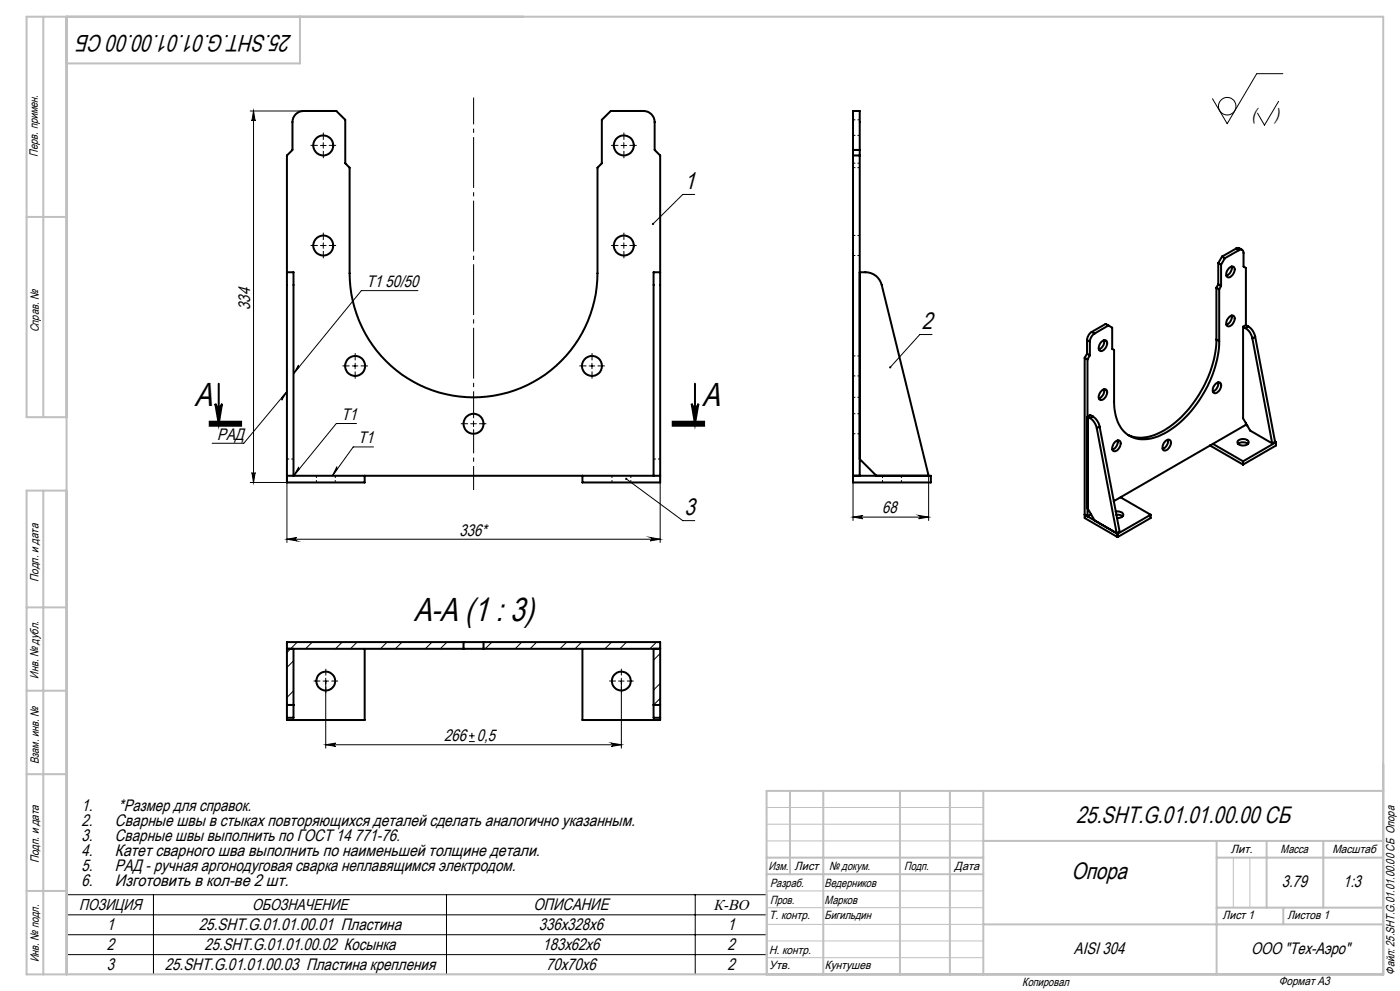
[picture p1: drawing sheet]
<svg xmlns="http://www.w3.org/2000/svg" width="420mm" height="297mm" viewBox="0 0 420 297" stroke-linecap="round" stroke-linejoin="round" font-family="sans-serif">
<g fill="none" stroke="#000" stroke-width=".3" stroke-dasharray="1.3 .6" stroke-dashoffset=".6" stroke-linecap="butt">
<path d="M255.9 35.9h2M255.9 48.9h2M255.9 50.2h2M257.9 40.6h-2M255.9 76.6h2M257.9 70.6h-2M255.9 112.7h2M255.9 119.1h2M257.9 106.7h-2M88.1 137.6h-2M198.1 137.6h-2M255.9 130h2"/>
<path d="M257.9 124h-2M94.9 142.6v2M100.6 144.6v-2M183.6 142.6v2M189.2 144.6v-2M264.8 142.6v2M270.4 144.6v-2"/>
</g>
<g fill="none" stroke="#000" stroke-width=".6">
<path d="M255.9 46.6h2M255.9 44.9h2M365.5 78.8l.8 .5M365.5 78.8v6.4M366.3 79.3v6.4M366.6 76.9l.9 .5M366.6 76.9l-1.1 1.9M367.5 77.4l-1.2 1.9M369.5 79.9a2.6 2.6 0 0 1-1.6 2.7M370.8 74.5l.8-.2 1 .6M370.8 74.5l.9 .5M370.8 74.5l-4.2 2.4"/>
<path d="M371.7 75a.86 .86 0 0 1 .9-.1 .86 .86 0 0 1 .5 .9v4.1l.7 .4v17.1M371.7 75l-4.2 2.4M86.1 81.6v63h23.3v-2M86.1 81.6h2v61M86.1 81.6v-35l1.6-1.7v-8.3a3.3 3.3 0 0 1 3.4-3.3h9.8l2.7 2.6v13l1.3 1.4v31.6a37.2 37.2 0 0 0 37.2 37.2 37.2 37.2 0 0 0 37.1-37.2v-31.6l1.4-1.4v-13l2.6-2.6h9.9a3.3 3.3 0 0 1 3.3 3.3v8.3l1.6 1.7v35M198 81.6h-1.9v61M198 81.6v63h-23.3v-2M257.9 81.6a5.5 5.5 0 0 1 6.3 3l14.4 58M327.5 99.5a3.2 3.2 0 0 0-1.4 2.4M327.5 99.5l.9 .5M328.4 100a3.2 3.2 0 0 0-1.4 2.4M332.5 97.5l1.2 .7v6.4l.5 .3v15.5a11.9 11.9 0 0 0 4 9.8 10.4 10.4 0 0 0 10.9-.2 34.8 34.8 0 0 0 16.6-25.7l.1-2.1"/>
<path d="M332.5 97.5l-4.1 2.5M332.5 97.5l-.8-.4-4.2 2.4M364.9 86.2l.9 .5M364.9 86.2v15.5M365.5 85.2l.8 .5M365.5 85.2l-.6 1M365.8 86.7v15.5M366.3 85.7l-.5 1M368.8 95a.93 .93 0 0 1 1.4-.3 .93 .93 0 0 1 .1 1.4 1.64 1.64 0 0 1-2.3 1.4 2.23 2.23 0 0 1 .8-2.5zM368.8 80.3a.93 .93 0 0 1 1.4-.3 .93 .93 0 0 1 .1 1.4 1.84 1.84 0 0 1-2.1 1.6 2.1 2.1 0 0 1 .6-2.7zM369.5 94.6a2.6 2.6 0 0 1-1.6 2.7M372.9 97.9v27.5l2.1 3.6 6.7 3.9"/>
<path d="M372.9 97.9l.8 .5M373.7 98.4a4.6 4.6 0 0 1 2 3M373.8 97.4l-.9 .5M373.8 97.4l.7 .5M374.5 97.9a4.6 4.6 0 0 1 2.1 3M374.5 97.9l-.8 .5M65.6 115v12M208.5 115v12M325.4 107.2v48.1l9.9 5.7M325.4 107.2l.8 .5M326.1 101.9l.9 .5M326.1 106l.9 .5"/>
<path d="M326.1 101.9v4.1M326.1 106l-.7 1.2M326.2 107.7v47.1M327 106.5l-.8 1.2M327 102.4v4.1M330.3 117.3a.97 .97 0 0 1 .9-.7 .97 .97 0 0 1 .9 .7 2.21 2.21 0 0 1-2.2 2.5 1.86 1.86 0 0 1 .4-2.5zM330.3 102.6a.99 .99 0 0 1 .9-.7 .99 .99 0 0 1 .9 .6 2.41 2.41 0 0 1-2 2.7 1.72 1.72 0 0 1 .2-2.6zM331.3 101.9a2.6 2.6 0 0 1-1.6 2.8M331.3 116.7a2.6 2.6 0 0 1-1.6 2.7M364.8 115a.94 .94 0 0 1 1.3-.2 .94 .94 0 0 1 .2 1.3 1.85 1.85 0 0 1-2.2 1.6 2.1 2.1 0 0 1 .7-2.7zM364.9 101.7a34.9 34.9 0 0 1-15.8 27.3 11.4 11.4 0 0 1-10.6 1.4M364.9 101.7l.9 .5"/>
<path d="M365.4 114.6a2.6 2.6 0 0 1-1.5 2.7M375.7 101.4l6 31.5M376.6 100.9l-.9 .5M376.6 100.9l5.9 31.5M257.9 137.6l5 5M327 125.3a4.7 4.7 0 0 1 2 3M327.8 124.8a4.7 4.7 0 0 1 2.1 3M327.8 124.8l-.7-.4-.9 .5 .8 .4M327.8 124.8l-.8 .5M329.9 127.8l6 31.5-.9 .5-6-31.5M329.9 127.8l-.9 .5M334.4 132.6a.98 .98 0 0 1 .9-.6 .98 .98 0 0 1 .9 .6 2.21 2.21 0 0 1-2.2 2.5 1.91 1.91 0 0 1 .4-2.5z"/>
<path d="M335.3 132a2.6 2.6 0 0 1-1.6 2.8M349.7 132.1a.9 .9 0 0 1 1.2-.3 .9 .9 0 0 1 .4 1.2 2.08 2.08 0 0 1-2.3 1.9 2.17 2.17 0 0 1 .7-2.8zM350.4 131.8a2.6 2.6 0 0 1-1.6 2.7M363 133.5h.1M363 133.5l9.9 5.7M363.9 133l9 5.3M371.4 132.1a2.19 2.19 0 0 1 3.2 .3 1.69 1.69 0 0 1-2.6 1l-.8-.7zM371.4 133a2.46 2.46 0 0 1 3 0M372.9 138.3v.9M373.8 127.3l.4 .3M373.8 126.8v.5M373.8 127.3l-39.7 22.9"/>
<path d="M382.5 132.4l.3 .1M382.5 132.4l-.8 .5M382.8 132.5v1l-9.9 5.7M382.8 132.5l-9.9 5.8M86.1 142.6h111.9M255.9 142.6h23.4v2h-23.4v-111.3h2v109.3M326.2 154.8l-.8-.5 9.9 5.7M326.2 152.3l2.2 3.7M327.3 154.1l-1.1 .7M334.7 153.3a1.59 1.59 0 0 1 2.2 1.2l-.5 .5-1.3 .3M334.9 154.3l1.3 .1 .6 .4M335.3 160v1"/>
<path d="M336.2 149l9 5.3M345.2 154.3l-9.9 5.7M345.2 154.3v1l-9.9 5.7M86.1 194.4h53M88.1 194.4v20.7h-2M139.1 192.4h6M139.1 194.4h6M139.1 192.4h-53v23.4h23.3v-21.4M139.1 192.4v2M145.1 192.4h52.9v23.4h-23.3v-21.4M145.1 194.4h52.9M145.1 192.4v2"/>
<path d="M196.1 194.4v20.7h1.9M86.1 211.3h2M196.1 211.3h1.9"/>
<circle cx="97" cy="43.6" r="3"/>
<circle cx="187.1" cy="43.6" r="3"/>
<circle cx="97" cy="73.6" r="2.99"/>
<circle cx="187.2" cy="73.6" r="2.99"/>
<circle cx="106.5" cy="109.7" r="2.99"/>
<circle cx="177.6" cy="109.7" r="2.99"/>
<circle cx="142.1" cy="127" r="3"/>
<circle cx="97.7" cy="204.1" r="2.83"/>
<circle cx="186.4" cy="204.1" r="2.84"/>
</g>
<g fill="none" stroke="#000" stroke-width=".3">
<path d="M75.1 33.3h16M76.1 33.3l.5 3a.49 .49 0 0 0-.5-.5 .49 .49 0 0 0-.5 .5zM76.1 33.3v111.3M383.6 30.4l-4.3 7.1-2-3.6M384.8 22.1h-7.8l-8.8 15-4.5-7.5M96.1 43.6h1.7M97 42.8v1.6M186.3 43.6h1.7M187.1 42.8v1.6M208.4 58.3h-3.6l-8.9 8.8M96.1 73.6h1.7M97 72.8v1.6"/>
<path d="M186.3 73.6h1.7M187.1 72.8v1.6M125.4 87.1h-17l-20.3 24.9M86.1 117.3l-1.6 2.6v-.6zM86.1 117.3l-13 15.6h-9.5M89.6 109.4l.1 .7-1.6 1.9zM105.7 109.7h1.7M106.5 108.9v1.6M176.7 109.7h1.7M177.6 108.9v1.6M279.6 100.3h-3.7l-8.8 9.8M89.6 139.9l.1 .7-1.6 2z"/>
<path d="M101.1 139.9l.1 .6-1.5 2.1zM107 126.9h-6.1l-12.8 15.7M112 133.9h-6l-6.3 8.7M141.2 127h1.7M142.1 126.2v1.6M75.1 144.6h11M75.6 141.6a.49 .49 0 0 0 .5 .5 .49 .49 0 0 0 .5-.5l-.5 3zM86.1 142.6v20M187.9 143.5l16.9 12.5h3.6M198 142.6v20M255.9 155l3-.5a.49 .49 0 0 0-.5 .5 .49 .49 0 0 0 .5 .5zM255.9 142.6v13.4"/>
<path d="M255.9 155h22.7M275.6 154.5l3 .5-3 .5a.49 .49 0 0 0 .5-.5 .49 .49 0 0 0-.5-.5zM278.6 142.6v13.4M86.1 161.6l3-.5a.51 .51 0 0 0-.5 .5 .51 .51 0 0 0 .5 .5zM86.1 161.6h111.9M195.1 161.1l2.9 .5-2.9 .5a.51 .51 0 0 0 .5-.5 .51 .51 0 0 0-.5-.5zM88.1 198l-2 2.1M89.2 192.4l-3.1 3.2M93.7 192.4l-2 2M102.7 192.4l-2.1 2M107.1 192.4l-2 2M116.1 192.4l-2 2"/>
<path d="M120.6 192.4l-2 2M129.6 192.4l-2 2M134.1 192.4l-2 2M147.6 192.4l-2 2M156.5 192.4l-1.9 2M161 192.4l-2 2M170 192.4l-2 2M174.5 192.4l-2 2M183.5 192.4l-2 2M188 192.4l-2.1 2M197 192.4l-2.1 2M198 195.8l-1.9 2"/>
<path d="M88.1 207l-2 2.1M96.9 204.1h1.7M97.7 203.3v20.9M141.6 219.6v1.8M185.6 204.1h1.6M186.4 203.3v20.9M198 204.8l-1.9 2M198 209.3l-1.9 2M97.7 223.2l3-.5a.49 .49 0 0 0-.4 .5 .49 .49 0 0 0 .4 .5zM97.7 223.2h88.7M140.7 222.2h1.7M140.7 220.5h1.7"/>
<path d="M183.4 222.7l3 .5-3 .5a.49 .49 0 0 0 .5-.5 .49 .49 0 0 0-.5-.5zM20.1 268.1h209.9v23.9h-209.9zM20.1 274.2h209.9M46 268.1v23.9M133.9 268.1v23.9M208.6 268.1v23.9M20.1 280.1h209.9M20.1 286.1h209.9"/>
<circle cx="368.2" cy="31.8" r="2.63"/>
</g>
<path d="M62.6 127.6h10zM62.6 127h10M62.6 126.4h10M64.6 121a1.01 1.01 0 0 0 1 1 1.01 1.01 0 0 0 1-1l-1 6zM201.5 127h10M201.5 126.4h10M201.5 127.6h10M207.5 121a1.01 1.01 0 0 0 1 1 1.01 1.01 0 0 0 1-1l-1 6z" fill="none" stroke="#000" stroke-width=".6" stroke-linecap="butt"/>
<g fill="none" stroke="#000" stroke-width=".3" stroke-dasharray="15.2 1.3 1.3 1.3" stroke-linecap="butt">
<path d="M95.3 43.6h-2.1M97 41.9v-2.2M97 45.2v2.2M98.7 43.6h2.1M185.5 43.6h-2.2M187.2 41.9v-2.2M187.2 45.2v2.2M188.8 43.6h2.2M95.3 73.6h-2.1M97 71.9v-2.2M97 75.2v2.2M98.7 73.6h2.1"/>
<path d="M185.5 73.6h-2.2M187.2 71.9v-2.2M187.2 75.2v2.2M188.8 73.6h2.2M104.9 109.7h-2.2M106.6 108v-2.2M106.6 111.3v2.2M108.2 109.7h2.2M175.9 109.7h-2.1M177.6 108v-2.2M177.6 111.3v2.2M179.3 109.7h2.1"/>
<path d="M140.4 127h-2.2M143.7 127h2.2M96.1 204.1h-2M97.7 202.4v-2M97.7 205.8v2M99.4 204.1h2M184.7 204.1h-2M186.4 202.4v-2M186.4 205.8v2M188.1 204.1h2"/>
</g>
<path d="M142.1 125.3v-96.1" fill="none" stroke="#000" stroke-width=".3" stroke-dasharray="15.2 1.3 1.3 1.3" stroke-dashoffset="7.2" stroke-linecap="butt"/>
<path d="M142.1 128.7v18.2" fill="none" stroke="#000" stroke-width=".3" stroke-dasharray="15.2 1.3 1.3 1.3" stroke-dashoffset="8" stroke-linecap="butt"/>
<path d="M230 242h65M230 247h65M230 252h65M370 257v15M375 257v15M230 277h65M230 272h65M230 267h65M230 287h65M230 282h65" fill="none" stroke="#c0c0c0" stroke-width=".3"/>
<g fill="none" stroke="#c0c0c0" stroke-width=".6">
<path d="M13 5v120M20 5v287M90 5v14h-70M8 65h12M20 125h-12v-120h407v287h-407v-145h12M13 147v145M8 182h12M8 207h12M8 232h12M237 237v25M247 237v55M270 237v55"/>
<path d="M285 237v55M295 237v55M415 237h-185v55M230 257h65M295 252h120M365 252v40M365 257h50M380 252v20M397 252v20M8 267h12M230 262h65M295 277h120"/>
<path d="M365 272h50M385 272v5"/>
</g>
<g fill="#000">
<path d="M195.7 66.9v.4l.2-.2-.2 .2a.33 .33 0 0 0 .4 0 .33 .33 0 0 0 0-.4 .33 .33 0 0 0-.4 0zM187.6 143.3l.3 .2-.3-.2a.35 .35 0 0 0 .4 .5 .35 .35 0 0 0 .2-.5 .35 .35 0 0 0-.6 0zM266.8 109.9v.4l.3-.2-.3 .2a.34 .34 0 0 0 .5 0 .34 .34 0 0 0 0-.5 .34 .34 0 0 0-.5 .1z"/>
<path d="M101.1 139.9l.1 .6-1.5 2.1zM89.6 139.9l.1 .7-1.6 2zM89.6 109.4l.1 .7-1.6 1.9zM86.1 117.3l-1.6 2.6v-.6z"/>
<path d="M207.5 121a1.01 1.01 0 0 0 1 1 1.01 1.01 0 0 0 1-1l-1 6zM64.6 121a1.01 1.01 0 0 0 1 1 1.01 1.01 0 0 0 1-1l-1 6z"/>
<path d="M75.6 141.6a.49 .49 0 0 0 .5 .5 .49 .49 0 0 0 .5-.5l-.5 3zM76.1 33.3l.5 3a.49 .49 0 0 0-.5-.5 .49 .49 0 0 0-.5 .5z"/>
<path d="M255.9 155l3-.5a.49 .49 0 0 0-.5 .5 .49 .49 0 0 0 .5 .5zM275.6 154.5l3 .5-3 .5a.49 .49 0 0 0 .5-.5 .49 .49 0 0 0-.5-.5z"/>
<path d="M86.1 161.6l3-.5a.51 .51 0 0 0-.5 .5 .51 .51 0 0 0 .5 .5zM195.1 161.1l2.9 .5-2.9 .5a.51 .51 0 0 0 .5-.5 .51 .51 0 0 0-.5-.5z"/>
<path d="M183.4 222.7l3 .5-3 .5a.49 .49 0 0 0 .5-.5 .49 .49 0 0 0-.5-.5zM97.7 223.2l3-.5a.49 .49 0 0 0-.4 .5 .49 .49 0 0 0 .4 .5z"/>
</g>
<g font-size="10">
<text x="58.3" y="121.8">A</text>
<text x="210.6" y="121.8">A</text>
<text x="124.1" y="186">A-A (1 : 3)</text>
</g>
<g font-size="7.1">
<text x="87.6" y="10.6" transform="rotate(-180 87.6 10.6)">25.SHT.G.01.01.00.00 СБ</text>
<text x="205.3" y="56.7">1</text>
<text x="276.5" y="98.7">2</text>
<text x="205.3" y="154.5">3</text>
<text x="322.8" y="246.8">25.SHT.G.01.01.00.00 СБ</text>
<text x="321.4" y="263.4">Опора</text>
</g>
<g font-size="5.1">
<text x="375.6" y="36">(</text>
<text x="382.4" y="36">)</text>
</g>
<g font-size="5">
<text x="109.9" y="86">Т1 50/50</text>
<text x="75" y="92.9" transform="rotate(-90 75 92.9)">334</text>
<text x="102.4" y="125.8">Т1</text>
<text x="65.2" y="131.8">РАД</text>
<text x="107.5" y="132.8">Т1</text>
<text x="264.6" y="153.9">68</text>
<text x="137.9" y="160.5">336*</text>
<text x="133.2" y="222.1">266</text>
<text x="143.1" y="222.1">0,5</text>
<text x="24.5" y="242.9">1.</text>
<text x="35.6" y="242.9">*Размер для справок.</text>
<text x="24.5" y="247.4">2.</text>
<text x="24.5" y="251.9">3.</text>
<text x="34.5" y="247.4">Сварные швы в стыках повторяющихся деталей сделать аналогично указанным.</text>
<text x="34.5" y="251.9">Сварные швы выполнить по ГОСТ 14 771-76.</text>
<text x="24.5" y="256.5">4.</text>
<text x="34.5" y="256.5">Катет сварного шва выполнить по наименьшей толщине детали.</text>
<text x="24.5" y="261">5.</text>
<text x="34.5" y="261">РАД - ручная аргонодуговая сварка неплавящимся электродом.</text>
<text x="24.5" y="265.5">6.</text>
<text x="34.5" y="265.5">Изготовить в кол-ве 2 шт.</text>
<text x="384.6" y="265.9">3.79</text>
<text x="403" y="265.9">1:3</text>
<text x="160" y="272.8">ОПИСАНИЕ</text>
<text x="32" y="278.8">1</text>
<text x="59.6" y="278.8">25.SHT.G.01.01.00.01 Пластина</text>
<text x="161.6" y="278.8">336x328x6</text>
<text x="218.2" y="278.8">1</text>
<text x="32" y="284.7">2</text>
<text x="61.3" y="284.7">25.SHT.G.01.01.00.02 Косынка</text>
<text x="162.7" y="284.7">183x62x6</text>
<text x="218.2" y="284.7">2</text>
<text x="322.2" y="285.8">AISI 304</text>
<text x="375.3" y="285.8">ООО &quot;Тех-Аэро&quot;</text>
<text x="32" y="290.7">3</text>
<text x="49.4" y="290.7">25.SHT.G.01.01.00.03 Пластина крепления</text>
<text x="163.8" y="290.7">70x70x6</text>
<text x="218.2" y="290.7">2</text>
</g>
<g font-size="4.7">
<text x="23.8" y="272.9">ПОЗИЦИЯ</text>
<text x="75.6" y="272.9">ОБОЗНАЧЕНИЕ</text>
<text x="214.1" y="272.6">К-ВО</text>
</g>
<g font-size="3.6">
<text x="11.4" y="46.9" transform="rotate(-90 11.4 46.9)">Перв. примен.</text>
<text x="11.6" y="99.6" transform="rotate(-90 11.6 99.6)">Справ. №</text>
<text x="11.5" y="174.4" transform="rotate(-90 11.5 174.4)">Подп. и дата</text>
<text x="11.6" y="203.4" transform="rotate(-90 11.6 203.4)">Инв. № дубл.</text>
<text x="11.6" y="229" transform="rotate(-90 11.6 229)">Взам. инв. №</text>
<text x="369.2" y="255.7">Лит.</text>
<text x="384.2" y="255.7">Масса</text>
<text x="399.7" y="255.7">Масштаб</text>
<text x="11.7" y="258.8" transform="rotate(-90 11.7 258.8)">Подп. и дата</text>
<text x="230.6" y="260.6">Изм.</text>
<text x="238.4" y="260.6">Лист</text>
<text x="248.7" y="260.6">№ докум.</text>
<text x="271.3" y="260.7">Подп.</text>
<text x="286.4" y="260.7">Дата</text>
<text x="231" y="265.7">Разраб.</text>
<text x="247.4" y="265.7">Ведерников</text>
<text x="230.7" y="275.5">Т. контр.</text>
<text x="231" y="270.9">Пров.</text>
<text x="247.4" y="275.5">Бигильдин</text>
<text x="247.4" y="270.9">Марков</text>
<text x="366.8" y="275.5">Лист 1</text>
<text x="386.2" y="275.5">Листов 1</text>
<text x="230.7" y="285.8">Н. контр.</text>
<text x="11.6" y="288.4" transform="rotate(-90 11.6 288.4)">Инв. № подл.</text>
<text x="230.7" y="290.5">Утв.</text>
<text x="247.4" y="290.5">Кунтушев</text>
<text x="418.4" y="292.1" transform="rotate(-90 418.4 292.1)">Файл: 25.SHT.G.01.01.00.00 СБ Опора</text>
<text x="306.7" y="295.4">Копировал</text>
<text x="383.6" y="295.2">Формат A3</text>
</g>
</svg>
